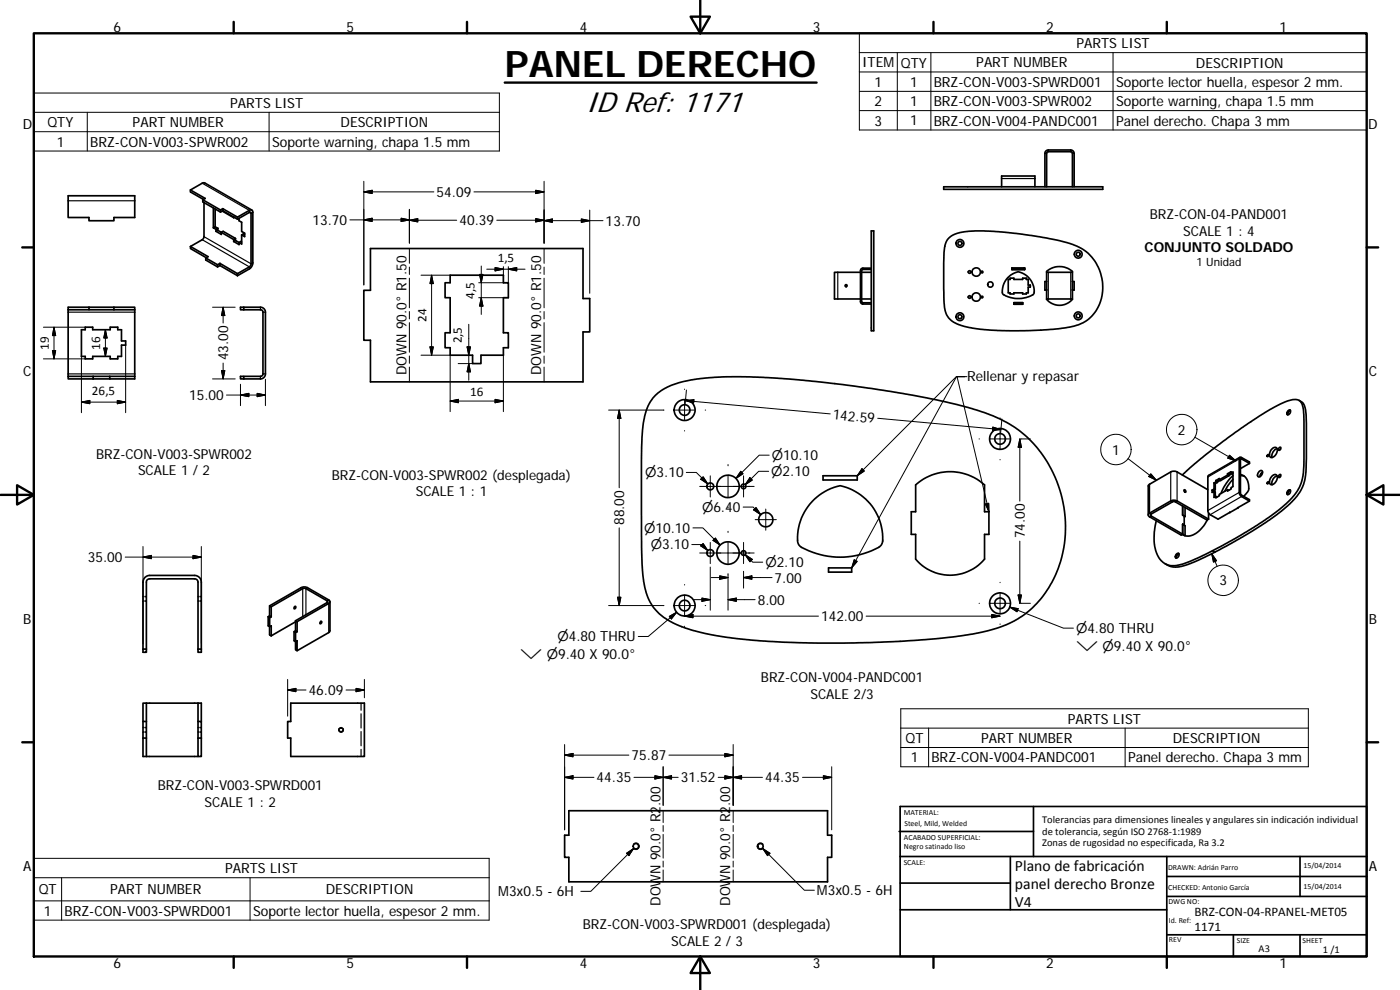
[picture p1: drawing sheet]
<svg xmlns="http://www.w3.org/2000/svg" width="420mm" height="297mm" viewBox="0 0 420 297" stroke-linecap="round" stroke-linejoin="round" font-family="sans-serif">
<g fill="none" stroke="#000" stroke-width=".51">
<path d="M20.5 58.7h19.9v6.6h-6.2v.9h-7.5v-.9h-6.2zM57.2 57l3.7-2.1h.5l14.2 8.1M57.2 57l4.4 2.5-.7 .4M57.2 57v.6l3.9 2.2M60.9 59.9v.7l5.3 3M60.9 59.9l5.3 3.1M283.2 56h47.8v.8h-47.8zM310.6 56v-3.2h-10v3.2M313.6 56v-10l.2-.6 .8-.4h6.7l.7 .2 .4 .8v10M321.8 56l-.1-10.3-.4-.2h-6.7l-.5 .5v10M57.2 74v.6l4.7 2.7M57.2 74l5.3 3-.7 .4"/>
<path d="M61.2 60.8v10.4l-.5 .7-3.5 2.1M61.8 77.4v.6l3.5 2.1M61.8 77.4l3.5 2M64 62.4v5.9M64 68.3l.8 .5M64.6 68.1l.8 .4M64.6 68.1l-.6 .2M64.6 62.7v5.4M64.8 69.4l1.6 .9v-.6l.6-.3 3.7 2.1M64.8 68.8v.6M65.3 79.4v.7M65.4 69.1l4.7 2.8"/>
<path d="M65.4 68.5v.6M65.4 68.5l-.6 .3M65.4 69.1l-.6 .3M66 79v.7M66 79.7l-.7 .4M66 79l-.7 .4M66 79.7l5.3 3M66 79l5.3 3.1M66.2 63v.6M66.7 63.3l3.4 2M66.9 62.6l4.4 2.6v.6M66.9 63.2l4.4 2.6"/>
<path d="M66.9 62.6v.6M66.9 63.2l-.7 .4M66.9 62.6l-.7 .4M70.1 72.5l1.6 .9v-.6l.6-.3 .2 .1M70.1 65.1v.2M70.1 71.9v.6M70.3 65.2l-.2 .1M70.7 71.5v.7M70.7 71.5l-.6 .4M70.7 72.2l-.6 .3M71.3 65.8l3.5-2.1 .5 .1v15.5l-.3 .7-3.7 2.1M71.3 65.2l3.5-2.1a.63 .63 0 0 1 .8-.1 .63 .63 0 0 1 .3 .7v15.1a2.27 2.27 0 0 1-1.1 1.9l-3.5 2"/>
<path d="M71.6 65.6l.1 .6 .8 .5v2.7l.9 .6v1l-.9-.5M72.5 70.5v2.7l-1.8-1M73.4 70.4l-.3-.2-.6 .3M111.2 74.6h63.8v15h2v10h-2v15h-63.8v-12.5h-2v-15h2zM261.5 69.3h.7v30h-.7zM284.8 71.4a12.7 12.7 0 0 1 7.5-2.1h3.1l5.9 .4 11.6 1.5a32.3 32.3 0 0 1 12.3 3.8 13.4 13.4 0 0 1 1.6 20.7 15.1 15.1 0 0 1-8.6 2.9l-5.8 .5-10.7 .1-7.3-.4-4.4-.7a7.2 7.2 0 0 1-6.4-5.1l-.4-6.3 .1-10.1a7.3 7.3 0 0 1 1.5-5.2zM20.5 92.9v20M20.5 92.9h6.2M24.4 98.9h1.2v-.7h2.2v.7h5.3v-.7h2.2v.7h1.2v3.4h1.2v1.2h-1.2v3.4h-1.2v.8h-2.2v-.8h-5.3v.8h-2.2v-.8h-1.2zM26.7 92.2v.7h7.5M34.2 92.2h6.2v.7M34.2 92.9h6.2"/>
<path d="M34.2 92.2v.7M34.2 92.2h-13.7v.7M40.4 92.9v20M71.3 82.1v.6M73.2 92.9h5l.5 .2 .2 .4v18.7l-.1 .3-.4 .4h-5.2M73.2 92.2v.7M73.2 92.9h-1v-.7h6a1.48 1.48 0 0 1 1.5 1.5v18.5a1.52 1.52 0 0 1-1.5 1.5h-5M135.1 82.6h16v2.2h1.5v4.5h-1.5v10.5h1.5v4.5h-1.5v2.3h-6.8v2.5h-2.5v-2.5h-6.7v-2.3h-1.5v-4.5h1.5v-10.5h-1.5v-4.5h1.5zM258.2 81.7h-7.8v8h7.8M258.6 89.7h2.9M258.6 81.7h2.9M261.5 80.5h-2.7l-.4 .2-.2 .5 .1 9.5 .5 .5h2.7"/>
<path d="M261.5 80.8h-2.5l-.4 .3v9.4l.4 .3h2.5M302.5 83.3l.4-.4a3.5 3.5 0 0 1 4.9-.4 5.7 5.7 0 0 1 2.4 5.7 8.2 8.2 0 0 1-9.3-.1 5.9 5.9 0 0 1 1.6-4.8zM302.6 83.8h.5v-.3h1.2v.3h2.6v-.3h1.1v.3h.6v1.7h.6v.6h-.6v1.8h-.6v.3h-1.1v-.3h-2.6v.3h-1.2v-.3h-.5zM303.7 80.8h.1M303.7 80.4h3.8v.5h-3.8zM303.7 80.5v.3h3.8M304.3 90.8h2.6v.5h-2.6zM304.3 91.2h2.6M304.3 90.8h2.6M306.9 90.8v.4M307.5 80.8h.1M307.5 80.5v.3"/>
<path d="M313.6 87h.5M314.1 84.5h-.5v2.5h.5M314.1 81.4a5.8 5.8 0 0 1 7.7 0v8.4a5.1 5.1 0 0 1-7.7 0zM314.1 89.7h7.7M321.8 81.7h-7.7M321.8 87h.6M321.8 84.5h.6v2.5h-.6M20.5 112.9v.8h7.4M20.5 112.9h19.9M27.9 112.9v.8M32.9 112.9v.8M40.4 112.9v.8h-12.5"/>
<path d="M72.2 112.9h1v.8h-1zM196.8 118.6a24 24 0 0 1 14-5.1l7.4-.4 10.9 .1 9.1 .6 12.3 1.3 10.8 1.4 12.5 2.1 9.5 1.9 9 2.3a35.2 35.2 0 0 1 21.2 14.5 35.9 35.9 0 0 1-1.2 42.4 29.8 29.8 0 0 1-18.6 10.2l-7.1 1.1-8.8 .9-9.9 .6-14.8 .5-13.1-.2-11.8-.5-9.8-1-7.4-1.4a28.4 28.4 0 0 1-13.5-6.1 18.5 18.5 0 0 1-4.7-12.6l-.3-7.6v-23.7a59.9 59.9 0 0 1 1-15.3l.2-.7a11.6 11.6 0 0 1 3.1-5.3zM372.1 137.2l-9.6 5.7 .1 10.9 .6 .6 2.4 1.4 3.5-2.1M375 139l-2.5-1.4-.2 .2v10.3l.3 .5 2.4 1.3v.4l-3.5 2.1M375 139l-2.7 1.6M375 139v-.4l-2.5-1.4-.5 .2v10.7l.5 .8 2.5 1.4M381.8 134.6a.86 .86 0 0 1 1.3-.3 .86 .86 0 0 1 .2 1.3 1.56 1.56 0 0 1-2.1 1.5 2.14 2.14 0 0 1 .6-2.5zM383.3 134.6a2.29 2.29 0 0 0-1.5 2.7M384 134.3l.1-.1a.47 .47 0 0 1 .3 .6 .47 .47 0 0 1-.6 .3l-.1-.4zM386.5 123.3l.1-.1a.41 .41 0 0 1 .6-.1 .41 .41 0 0 1 .1 .6 .63 .63 0 0 1-.4 .6 .63 .63 0 0 1-.7-.1zM387.1 123.1l-.7 1.3M387.3 123.1a1.02 1.02 0 0 0-.8 1.4"/>
<path d="M389.9 120.1l.7 .4a5.4 5.4 0 0 1 1.4 4.3l.1 11a26.6 26.6 0 0 1-1 9.8 22.5 22.5 0 0 1-7.5 8.5l-5 3.5-6.7 4.1-5.9 3.3-7.7 3.7a10 10 0 0 1-7.6 1l-1-.6M244.4 149.8a16.4 16.4 0 0 1 7.7-4.1 15.9 15.9 0 0 1 12.6 17.5l-.2 .3a17.9 17.9 0 0 1-8.8 3.4 23.3 23.3 0 0 1-15.7-3.1l-.3-.3a11.1 11.1 0 0 1 .8-8.1l1.4-2.6zM247 142.7h10.3v1.3h-10.3zM274.8 145.5a15.5 15.5 0 0 1 20.7 0v8h1.3v6.8h-1.3v7.5a13.5 13.5 0 0 1-20.7 0v-7.5h-1.3v-6.8h1.3zM354.8 142.5l6.6-5.7 9.2-6.9 8.9-6 6-3.2a4.5 4.5 0 0 1 4.8-.2 9.9 9.9 0 0 1 1 5.9v12.7a14.8 14.8 0 0 1-6.5 13.1l-5.7 4.2-6.8 4.3-6.2 3.4-7.4 3.6a13.2 13.2 0 0 1-7.8 1.9 6.4 6.4 0 0 1-4.4-6.1l-.1-3.9 .6-3.4M354.9 151.8v2.8M354.9 154.6l.5 .2v2.7M354.9 157.3l.8 .4v3M354.9 154.6l.8 .4M355.3 157.5l-.4-.2v3.1M355.4 147h.1a.34 .34 0 0 1 .4 .3 .34 .34 0 0 1-.3 .3zM355.7 152.2v2.8"/>
<path d="M355.7 155l-.3 .1M362.3 156a7.5 7.5 0 0 1-6 4.8l-1.4-.4M362.5 146.9l-9.2-5.3a2.06 2.06 0 0 0-1.9 0l-6.8 4.1v8.8M362.7 155.8l-.4 .2M362.7 153.9v1.9M362.7 155.8l-10.1-5.7-1.2 .2-6.4 3.7a.58 .58 0 0 0-.4 .5 .58 .58 0 0 0 .4 .6l9.5 5.4 .4-.2-9.6-5.7 .2-.4 6.8-3.7 10 5.5M363.8 147.1v.6l.6-.3M363.8 147.1l.3 .2M364.1 147.3v.3M364.4 146.7l-.6 .4M364.4 147.4v1.8l.5-.3 .3 .2M364.4 144.9v1.8"/>
<path d="M364.4 146.7l.3 .2M364.4 147.4l.3 .2v1.4M364.4 144.9l.3 .2M364.7 146.9l-.6 .4M364.7 145.1v1.8M364.9 144.2l.3 .2M364.9 144.2v.4M364.9 144.6l-.5 .3M364.9 144.6l.3 .2M365.2 144.4v.4M365.2 144.8l-.5 .3M366 144v-.4l-1.1 .6"/>
<path d="M366 144l-.8 .4M366.2 144.1l-.6 .4-.3-.2M368.4 142.1v.4M368.4 142.5l.4 .2M368.4 142.1l.4 .2M368.4 142.5l-2.4 1.5M368.8 147.1l-.4-.2-2.4 1.4v.4l-1.1 .7v-.5M368.8 142.7l-2.5 1.5-.3-.2M368.8 142.3v.4M369.1 153.7v.1M369.5 141.9v-.4l-1.1 .6M369.5 141.9l.5-.3v4.4l-.5 .3v.4l-1.1 .6v-.4"/>
<path d="M369.5 141.9l-.7 .4M369.5 141.9l.5 .1M369.8 142.1l-1 .6M370 143.8l-1.5 1.9-.9 1.7M370 142.7a14.2 14.2 0 0 0-3.6 5.4M371.5 152.4l-2.5 1.4M371.5 152.3v.1M372.3 142.7l1.2 .2M372.3 142.3a3.8 3.8 0 0 1 .9 6.6M377.9 141.5a.61 .61 0 0 1 .9-.2 .61 .61 0 0 1 0 .9 .76 .76 0 0 1-.5 .8 .76 .76 0 0 1-.9-.3zM378.9 141.6l-.6 .6-.2 .8M380.4 144.7l.2-.2a.29 .29 0 0 1 .1 .4 .29 .29 0 0 1-.4 .1z"/>
<path d="M381.8 142.8a.87 .87 0 0 1 1.3-.3 .87 .87 0 0 1 .2 1.3 1.53 1.53 0 0 1-2.1 1.4 2.11 2.11 0 0 1 .6-2.4zM383.3 142.8a2.3 2.3 0 0 0-1.5 2.6M383.8 142.6l.3-.2a.4 .4 0 0 1 .2 .6 .4 .4 0 0 1-.6 0zM386.5 147.2a.48 .48 0 0 1 .8-.1 .48 .48 0 0 1-.1 .7 .49 .49 0 0 1-.4 .6 .49 .49 0 0 1-.6-.4zM387.1 147l-.7 1.3M387.3 147a1.01 1.01 0 0 0-.8 1.4M248.7 170.4h6.9v1.3h-6.9zM353 166.3a.49 .49 0 0 1 .8-.2 .49 .49 0 0 1-.1 .8 .52 .52 0 0 1-.4 .5 .52 .52 0 0 1-.6-.4zM353.7 166.1l-.8 1.3M353.8 166.1a1.02 1.02 0 0 0-.8 1.3M354.9 160.4l.6 .3M42.9 194.8h1"/>
<path d="M43.9 194.8v.9h-1v-21a2.04 2.04 0 0 1 2-2h13.5a2.04 2.04 0 0 1 2 2v21h-1v-.9M43.9 194.8v-20.1l.2-.7 .8-.3h13.5l.6 .2 .4 .8v20.1M59.4 194.8h1M80.5 185l.4 .3M80.5 185v2.8l.4 .2M80.9 188v2.5l.5 .3M80.9 184.8l.5 .3M80.9 184.8l-.4 .2M80.9 181.8l10.2-5.7 1.2 .2 6.3 3.7a.56 .56 0 0 1 .4 .5 .56 .56 0 0 1-.4 .6l-9.4 5.4M80.9 185.3v2.7M80.9 188l.5-.2v3M81.4 182.1l-.5-.3v3"/>
<path d="M81.4 182.1v3M81.4 185.1l-.5 .2M81.4 182.1l9.8-5.6 .6 .1 6.5 3.7v.4l-9.6 5.5M88.3 189.5v2.7l.4 .3M88.4 182.1l.2-.2a.33 .33 0 0 1 .1 .5 .33 .33 0 0 1-.5 .1zM88.7 189.3l-.4 .2 .4 .3v2.7M88.7 192.5l.5-.3v3l-.5-.2zM88.7 189.3l.5 .2M88.7 186.2l.5 .3M88.7 186.2v3.1M88.7 186.6l-7.3 4.2M89.2 189.5l-.5 .3"/>
<path d="M89.2 186.5v3M96.3 186.5l.1-.1a.32 .32 0 0 1 .1 .5 .32 .32 0 0 1-.5 0zM99 180.5l-.1 9-9.7 5.7M42.9 216.5v10.5h1M42.9 216.5h1M43.9 211h15.5M43.9 211h-1v5.5M43.9 211v16M59.4 211v10.4M59.4 211h1v5.5M59.4 216.5h1v4.9M87.3 211h22.1v16h-22.1v-5.6h-1v-4.9h1z"/>
<path d="M42.9 221.4h1M43.9 227h15.5M59.4 221.4v5.6h1v-5.6M59.4 221.4h1M170.7 243.2h77.7v7.4h1.2v6.6h-1.2v7.4h-77.7v-7.4h-1.3v-6.6h1.3zM269.8 249.5h40.4M270.1 257h140.1M270.1 242h140.1v45h-140.1zM303.2 257v16M310.2 242v15M350.2 257v30M390.2 257v12"/>
<path d="M270.1 273h80.1M270.1 265h33.1M350.2 269h60M350.2 263h60M350.2 280.5h60M370.2 280.5v6.5M390.2 280.5v6.5"/>
<circle cx="288.1" cy="73" r="1.17"/>
<circle cx="288.1" cy="73" r=".6"/>
<circle cx="323.6" cy="76.3" r="1.17"/>
<circle cx="323.6" cy="76.3" r=".59"/>
<circle cx="253.9" cy="85.7" r=".3"/>
<circle cx="288.1" cy="95" r="1.17"/>
<circle cx="288.1" cy="95" r=".6"/>
<circle cx="291" cy="81.6" r=".39"/>
<circle cx="291" cy="89.1" r=".39"/>
<circle cx="293" cy="89.1" r="1.27"/>
<circle cx="293" cy="81.6" r="1.27"/>
<circle cx="294.7" cy="89.1" r=".26"/>
<circle cx="294.7" cy="81.6" r=".27"/>
<circle cx="297.2" cy="85.4" r=".81"/>
<circle cx="323.6" cy="94.8" r="1.17"/>
<circle cx="323.6" cy="94.8" r=".6"/>
<circle cx="205.5" cy="123" r="3.1"/>
<circle cx="205.5" cy="123" r="1.58"/>
<circle cx="300.1" cy="131.7" r="1.6"/>
<circle cx="300.1" cy="131.7" r="3.1"/>
<circle cx="380.5" cy="136.6" r=".28"/>
<circle cx="213.2" cy="145.9" r="1.03"/>
<circle cx="218.5" cy="145.9" r="3.4"/>
<circle cx="223.2" cy="145.9" r=".7"/>
<circle cx="229.8" cy="155.9" r="2.14"/>
<circle cx="213.2" cy="165.9" r="1.03"/>
<circle cx="218.5" cy="165.9" r="3.4"/>
<circle cx="223.2" cy="165.9" r=".7"/>
<circle cx="205.4" cy="181.7" r="3.1"/>
<circle cx="205.5" cy="181.7" r="1.59"/>
<circle cx="300.1" cy="181" r="1.6"/>
<circle cx="300.1" cy="181" r="3.1"/>
<circle cx="102.3" cy="219" r=".61"/>
<circle cx="190.8" cy="253.9" r=".82"/>
<circle cx="228.2" cy="253.9" r=".81"/>
</g>
<g fill="none" stroke="#000" stroke-width=".36">
<path d="M60.7 55l14.1 8.1v.6l.5 .3 .6-.3M300.6 53.6h10M313.6 46h.5M314.6 45v.5M321.3 45v.5M321.8 46h.6M20.5 60.2h19.9M60.7 71.9l14.1 8.2v.6M61.2 71l14.1 8.1 .6-.3M20.5 93.7h19.9M78.2 92.2v.7M78.9 93.7h.8"/>
<path d="M251.4 81.7v8M258.2 81.2h.4M258.2 90.5h.4M259 80.5v.3M259 90.8v.4M314.6 81.7v8M321.3 81.7v8M20.5 112.2h19.9M78.2 112.9v.8M78.9 112.2h.8M372.6 137.3v.4l-.3 .2-.4-.2-9.4 5.4M345 145.3v8.7l.5 .2v.6l-.5 .3"/>
<path d="M351.4 141.6v8.7l.4 .3M353.3 141.6v8.7l-.5 .3M372.3 148l-.4-.3-9.4 5.5M372.6 148.6v.4l-9.4 5.4M42.9 179.1h.3M43.6 179.1h.3M59.4 179.1h.3M60.1 179.1h.3M90.4 176.3l.5 .3v8.4M92.3 176.3l-.5 .3v7.9M363.9 165.2l.7 .5M42.9 180.3h.3"/>
<path d="M43.6 180.3h.3M59.4 180.3h.3M60.1 180.3h.3M98.6 180l-.4 .3v.5l.4 .3v8.7M42.9 219.6h.3M42.9 218.4h.3M43.6 219.6h.3M43.6 218.4h.3M59.4 219.6h.3M59.4 218.4h.3M60.1 219.6h.3M60.1 218.4h.3"/>
<path d="M108.4 211v2.1M108.4 214.2v4.2M108.4 219.5v4.3M108.4 224.8v2.2"/>
</g>
<g fill="none" stroke="#000" stroke-width=".3">
<path d="M257.9 10h152.3v29h-152.3zM257.9 15.8h152.3M269.3 15.8v23.2M279.4 15.8v23.2M334 15.8v23.2M10.1 27.9h139.8v17.4h-139.8zM10.1 33.7h139.8M10.1 39.5h139.8M26.2 33.7v11.6M80.8 33.7v11.6M257.9 21.6h152.3M257.9 27.4h152.3"/>
<path d="M257.9 33.2h152.3M109.2 57.6l2.5-.5v1zM109.2 57.6h21M109.2 54.4v31.1M142.2 57.6h21.1M160.8 57.1l2.5 .5-2.5 .5zM163.3 54.4v18.6M105 66h17.9M109.2 66l2.5-.5v1zM120.4 65.5l2.5 .5-2.5 .5zM122.9 62.8v10.2M122.9 66.1l2.5-.5v1z"/>
<path d="M122.9 74.6v4.4M137.1 66.1h-14.2M144.4 79.8v14.5M149.1 66.1h14.2M160.8 65.6l2.5 .5-2.5 .5zM163.3 66.2l2.5-.5v1zM163.3 74.6v4.4M174.5 65.7l2.5 .5-2.5 .5zM177 63v25M181 66.2h-17.7M13 98.2h12.6M16.2 98.2l.5 2.5h-1z"/>
<path d="M16.2 98.2v9.5M31.6 98.9v8M31.6 98.9l.5 2.5h-1zM63.8 92.2h6.8M67 92.2v4.7M67 92.2l.5 2.5h-1zM122.9 80.1v2.3M122.9 83.5v8.9M122.9 93.5v2.2M122.9 96.8v8.9M126.4 82.6h8.7M129.5 82.6v24"/>
<path d="M129.5 82.6l.5 2.5h-1zM140.7 97.3v16.8M143.7 89.3h8.9M143.9 82.3h1l-.5 2.5zM144.4 89.3l.5 2.5h-1zM146.1 80.8h11.5M148.6 80.3l2.5 .5-2.5 .5zM151.1 80v4.8M152.6 80.8l2.5-.5v1zM152.6 80v4.8h-8.9M163.3 80.1v2.3M163.3 83.5v8.9"/>
<path d="M163.3 93.5v2.2M163.3 96.8v8.9M13 107.7h12.6M15.7 105.2h1l-.5 2.5zM24.4 106.9v16.9M31.1 104.4h1l-.5 2.5zM37.7 103.5v20.3M63.8 113.7h6.8M66.5 111.2h1l-.5 2.5zM67 108.9v4.8M68 118.5h11.7M72.2 118.5l2.5-.5v1z"/>
<path d="M72.2 115.3v6.4M77.2 118l2.5 .5-2.5 .5zM79.7 113.8v7.9M122.9 106.8v2.2M122.9 110.1v4.5M126.4 106.6h8.7v16.9M129 104.1h1l-.5 2.5zM137.5 109.1h4.3M140.2 104.1h1l-.5 2.5zM140.7 109.1l.5 2.5h-1zM148.6 119.8l2.5 .5-2.5 .5zM151.1 106.6v16.9"/>
<path d="M163.3 106.8v2.2M163.3 110.1v4.5M205.5 116.7v.2M205.5 119.9v6.3M206 117l-.4 4.4M290.2 113h-3l9.6 40.5M24.4 120.6l2.6-.5v1zM24.4 120.6h13.3M35.2 120.1l2.5 .6-2.5 .4zM135.1 120.3l2.5-.5v1zM135.1 120.3h16M182.7 123h16.6"/>
<path d="M185.8 123v23.3M185.8 123l.5 2.5h-1zM202.3 123h6.3M205.5 129.2v.1M205.7 120.2l2.5-.3v1zM205.7 120.2l43.5 4M211.6 123h.2M218.5 139.4v.4M230.9 136.6h-3.1l-6.9 7M263.4 125.5l37 3.4M293.8 131.7h.2M297 131.7h6.3"/>
<path d="M297.9 128.1l2.5 .8-2.5 .2zM300.1 125.4v.1M300.1 128.5v6.4M300.1 137.9v.1M300.7 125.7l-.4 4.4M306.1 131.7v18.7M306.1 131.7l.4 2.5h-.9zM306.3 131.7h2.9M338.5 137.6l8.5 6.5M358.6 131.2l12.3 7.1M369 136.6l1.9 1.7-2.4-.8zM185.8 158.4v23.3"/>
<path d="M206 141.8h3l3.4 3.4M208 158.4h2.9l5.2 5.1M210 145.9h16.3M211 143.1l1.4 2.1-2.1-1.4zM213.2 142.8v6.3M218.5 142.8v6.3M218.5 152.1v.4M218.5 159.4v.4M222.3 141.4l.7 .7-2.1 1.5zM223 152.1h3l2.3 2.3M223.1 142.8v6.3M225.1 143.3l.7 .7-2.2 1.4z"/>
<path d="M226.2 153l.7-.7 1.4 2.1zM226.6 155.9h6.4M229.8 152.7v6.4M230.7 141.4h-3l-4.1 4M257.3 142.7l29.7-29.7h2.5h-2.4l-31.5 57.4M258.7 140.6l.7 .7-2.1 1.4zM295.7 151.2l1-.2 .1 2.5zM345.4 142.2l1.6 1.9-2.2-1.1zM37.6 167.2h22.8M42.9 167.2l2.5-.6v1zM42.9 164v29.2M42.9 178.9h.3"/>
<path d="M43.6 178.9h.3M57.9 166.6l2.5 .6-2.5 .4zM59.4 178.9h.3M60.1 178.9h.3M60.4 164v29.2M185.3 179.2h1l-.5 2.5zM205.5 175.4v.1M205.5 178.5v6.4h40.1M207.6 163.4h3l1.8 1.8M208.1 179.9h5.1M210.3 163.8l.7-.7 1.4 2.1zM210.7 179.5l2.5 .4-2.5 .5z"/>
<path d="M213.2 162.8v6.3M213.2 170.1v13M213.5 173.3h5M214 162.1l.7-.7 1.4 2.1zM216 172.8l2.5 .5-2.5 .5zM218.5 179.9l2.5-.4v.9zM218.5 162.8v6.3M218.5 172.1v11M218.5 179.9h8.1M223.1 171.4v5.1M223.1 173.3l2.5-.5v1zM223.1 173.3h8.6"/>
<path d="M223.1 162.8v6.3M223.6 166.4l2.2 1.4-.7 .8zM223.6 166.4l2.3 2.3h3M226.3 165.9h-16.3M256.4 168l.8 .4-1.6 2zM300.1 174.7v.1M300.1 177.8v6.4M305.6 178.5h.9l-.4 2.5zM306.1 162.4v18.6M363.7 166.1l1.6 3.8M363.7 166.1l1.4 2.1-.9 .5zM42.9 180.4h.3"/>
<path d="M43.6 180.4h.3M59.4 180.4h.3M60.1 180.4h.3M182.7 181.7h16.6M200.9 185l2.2-1.3-1.6 2zM202.3 181.7h6.3M203.1 183.7l-8.5 7.3h-3.1M205.5 187.9v.1M205.5 184.9l2.5-.5v1zM211.6 181.7h.2M259.9 184.9h40.2M293.8 181h.2"/>
<path d="M297 181h6.3M297.6 184.4l2.5 .5-2.5 .5zM300.1 187.2v.1M303.1 182.2l2.5 .4-.4 1zM303.1 182.2l16 6.3h3M306.3 181h2.9M42.9 218.2h.3M42.9 219.7h.3M43.6 218.2h.3M43.6 219.7h.3M59.4 219.7h.3M59.4 218.2h.3"/>
<path d="M60.1 219.7h.3M60.1 218.2h.3M86.3 207l2.5-.5v1zM86.3 207h5.5M86.3 203.9v11M103 218.6a.75 .75 0 0 1-.6 1.1 .75 .75 0 0 1-.7-1.1M103.9 207h5.5M106.9 206.5l2.5 .5-2.5 .5zM109.4 203.9v5.5M270.3 212.7h122.4v17.4h-122.4zM270.3 218.5h122.4M278.7 218.5v11.6"/>
<path d="M337.7 218.5v11.6M169.4 223.4v25.6M169.4 233.2l2.6-.5v1zM169.4 226.6l2.6-.5v1zM169.4 233.2h8.9M169.4 226.6h19.3M190.3 233.2h13.2M196.5 232.7l2.5 .5-2.5 .5zM199 230.1v11.5M199 233.2l2.5-.5v1zM200.8 226.6h19.2M215.5 233.2h13.3"/>
<path d="M217.5 226.1l2.5 .5-2.5 .5zM217.5 232.7l2.5 .5-2.5 .5zM220 223.4v18.2M220 233.2l2.6-.5v1zM240.8 233.2h8.8M247.1 232.7l2.5 .5-2.5 .5zM249.6 230.1v18.9M270.3 224.3h122.4M10.1 257.5h136.7v18.6h-136.7zM188 256l2.1-1.4-1.4 2.1zM190.1 253.3a.99 .99 0 0 1 1.4-.1 .99 .99 0 0 1 0 1.4 .99 .99 0 0 1-1.4-.1M190.1 254.6l-12.8 12.8h-3"/>
<path d="M199 243.2v3.6M199 247.7v1.8M199 250.4v7.1M199 258.4v1.7M220 243.2v3.6M220 247.7v1.8M220 250.4v7.1M220 258.4v1.7M228.9 254.6l2.2 1.4-.8 .7zM228.9 254.6l12.5 12.5h3M229 253.3a1 1 0 0 0-1.5-.1 1 1 0 0 0 0 1.5 1 1 0 0 0 1.5-.2M10.1 263.4h136.7"/>
<path d="M10.1 270.3h136.7M18.5 263.4v12.7M75 263.4v12.7M199 261v3.6M220 261v3.6"/>
<circle cx="334.9" cy="134.9" r="4.6"/>
<circle cx="354.7" cy="128.9" r="4.6"/>
<circle cx="367.1" cy="174.1" r="4.6"/>
</g>
<g fill="none" stroke="#000" stroke-width=".71">
<path d="M10.1 10h400.1v277h-400.1zM70.1 6.6v3.4M140.2 6.6v3.4M207.3 5h5.8l-2.9 5zM210.2 0v10M280.2 6.6v3.4M350.2 6.6v3.4M151.5 24.8h93.6M6.7 74.2h3.4M410.2 74.2h3.4M.2 148.5h9.9M5.1 145.6l5 2.9-5 2.9z"/>
<path d="M410.2 148.5l5-2.9v5.8zM410.2 148.5h9.9M6.7 222.7h3.4M410.2 222.7h3.4M70.1 287v3.4M140.2 287v3.4M210.2 287l2.9 5h-5.8zM210.2 287v10M280.2 287v3.4M350.2 287v3.4"/>
</g>
<g fill="#000" stroke="#000" stroke-width=".3">
<path d="M109.2 57.6l2.5-.5v1zM160.8 57.1l2.5 .5-2.5 .5zM109.2 66l2.5-.5v1zM120.4 65.5l2.5 .5-2.5 .5zM122.9 66.1l2.5-.5v1zM160.8 65.6l2.5 .5-2.5 .5zM163.3 66.2l2.5-.5v1zM174.5 65.7l2.5 .5-2.5 .5zM67 92.2l.5 2.5h-1zM129.5 82.6l.5 2.5h-1zM143.9 82.3h1l-.5 2.5zM144.4 89.3l.5 2.5h-1z"/>
<path d="M148.6 80.3l2.5 .5-2.5 .5zM152.6 80.8l2.5-.5v1zM15.7 105.2h1l-.5 2.5zM16.2 98.2l.5 2.5h-1zM31.1 104.4h1l-.5 2.5zM31.6 98.9l.5 2.5h-1zM66.5 111.2h1l-.5 2.5zM72.2 118.5l2.5-.5v1zM77.2 118l2.5 .5-2.5 .5zM129 104.1h1l-.5 2.5zM135.1 120.3l2.5-.5v1zM140.2 104.1h1l-.5 2.5z"/>
<path d="M140.7 109.1l.5 2.5h-1zM205.7 120.2l2.5-.3v1zM24.4 120.6l2.6-.5v1zM35.2 120.1l2.5 .6-2.5 .4zM148.6 119.8l2.5 .5-2.5 .5zM185.8 123l.5 2.5h-1zM297.9 128.1l2.5 .8-2.5 .2zM306.1 131.7l.4 2.5h-.9zM369 136.6l1.9 1.7-2.4-.8zM211 143.1l1.4 2.1-2.1-1.4zM222.3 141.4l.7 .7-2.1 1.5zM225.1 143.3l.7 .7-2.2 1.4z"/>
<path d="M226.2 153l.7-.7 1.4 2.1zM258.7 140.6l.7 .7-2.1 1.4zM295.7 151.2l1-.2 .1 2.5zM345.4 142.2l1.6 1.9-2.2-1.1zM42.9 167.2l2.5-.6v1zM57.9 166.6l2.5 .6-2.5 .4zM185.3 179.2h1l-.5 2.5zM210.3 163.8l.7-.7 1.4 2.1zM214 162.1l.7-.7 1.4 2.1zM216 172.8l2.5 .5-2.5 .5zM218.5 179.9l2.5-.4v.9zM223.1 173.3l2.5-.5v1z"/>
<path d="M223.6 166.4l2.2 1.4-.7 .8zM256.4 168l.8 .4-1.6 2zM305.6 178.5h.9l-.4 2.5zM363.7 166.1l1.4 2.1-.9 .5zM200.9 185l2.2-1.3-1.6 2zM205.5 184.9l2.5-.5v1zM210.7 179.5l2.5 .4-2.5 .5zM297.6 184.4l2.5 .5-2.5 .5zM303.1 182.2l2.5 .4-.4 1zM86.3 207l2.5-.5v1zM106.9 206.5l2.5 .5-2.5 .5zM169.4 233.2l2.6-.5v1z"/>
<path d="M169.4 226.6l2.6-.5v1zM196.5 232.7l2.5 .5-2.5 .5zM199 233.2l2.5-.5v1zM217.5 226.1l2.5 .5-2.5 .5zM217.5 232.7l2.5 .5-2.5 .5zM220 233.2l2.6-.5v1zM247.1 232.7l2.5 .5-2.5 .5zM188 256l2.1-1.4-1.4 2.1zM228.9 254.6l2.2 1.4-.8 .7z"/>
</g>
<text font-size="11" x="151.5" y="23">PANEL DERECHO</text>
<text font-size="8.7" x="175.9" y="33.7">ID Ref: 1171</text>
<g font-size="4.7">
<text x="304.6" y="261.2">Plano de fabricación</text>
<text x="304.6" y="266.6">panel derecho Bronze</text>
<text x="304.6" y="272">V4</text>
</g>
<g font-size="4.2">
<text x="34" y="9.6">6</text>
<text x="104" y="9.6">5</text>
<text x="174" y="9.6">4</text>
<text x="244" y="9.6">3</text>
<text x="314" y="9.6">2</text>
<text x="384" y="9.6">1</text>
<text x="323" y="14.5">PARTS LIST</text>
<text x="258.8" y="20.2">ITEM</text>
<text x="270.4" y="20.3">QTY</text>
<text x="293" y="20.2">PART NUMBER</text>
<text x="358.9" y="20.3">DESCRIPTION</text>
<text x="262.5" y="26">1</text>
<text x="273.2" y="26">1</text>
<text x="280.2" y="26.1">BRZ-CON-V003-SPWRD001</text>
<text x="334.9" y="26.1">Soporte lector huella, espesor 2 mm.</text>
<text x="69.1" y="32.4">PARTS LIST</text>
<text x="262.5" y="31.9">2</text>
<text x="273.2" y="31.9">1</text>
<text x="280.2" y="31.9">BRZ-CON-V003-SPWR002</text>
<text x="334.9" y="31.9">Soporte warning, chapa 1.5 mm</text>
<text x="6.8" y="38.7">D</text>
<text x="14.3" y="38.2">QTY</text>
<text x="39.8" y="38.1">PART NUMBER</text>
<text x="102.2" y="38.2">DESCRIPTION</text>
<text x="262.5" y="37.7">3</text>
<text x="273.2" y="37.6">1</text>
<text x="280.2" y="37.7">BRZ-CON-V004-PANDC001</text>
<text x="334.9" y="37.7">Panel derecho. Chapa 3 mm</text>
<text x="410.6" y="38.7">D</text>
<text x="17" y="44">1</text>
<text x="27.1" y="44">BRZ-CON-V003-SPWR002</text>
<text x="81.7" y="44">Soporte warning, chapa 1.5 mm</text>
<text x="131" y="59.1">54.09</text>
<text x="93.8" y="67.5">13.70</text>
<text x="137.9" y="67.6">40.39</text>
<text x="181.8" y="67.7">13.70</text>
<text x="7" y="112.9">C</text>
<text x="68.5" y="108.1" transform="rotate(-90 68.5 108.1)">43.00</text>
<text x="122" y="112.5" transform="rotate(-90 122 112.5)">DOWN 90.0° R1.50</text>
<text x="162.4" y="112.5" transform="rotate(-90 162.4 112.5)">DOWN 90.0° R1.50</text>
<text x="410.8" y="112.9">C</text>
<text x="290.3" y="114.2">Rellenar y repasar</text>
<text x="56.8" y="120.1">15.00</text>
<text x="249.8" y="125.8" transform="rotate(5 249.8 125.8)">142.59</text>
<text x="353.5" y="130.5">2</text>
<text x="333.7" y="136.4">1</text>
<text x="187.4" y="157.5" transform="rotate(-90 187.4 157.5)">88.00</text>
<text x="307.6" y="161.6" transform="rotate(-90 307.6 161.6)">74.00</text>
<text x="26.4" y="168.7">35.00</text>
<text x="232.5" y="174.8">7.00</text>
<text x="365.9" y="175.7">3</text>
<text x="227.4" y="181.4">8.00</text>
<text x="7" y="187.1">B</text>
<text x="246.4" y="186.4">142.00</text>
<text x="410.8" y="187.1">B</text>
<text x="92.6" y="208.6">46.09</text>
<text x="320.5" y="217.1">PARTS LIST</text>
<text x="271.8" y="222.9">QT</text>
<text x="294.5" y="222.9">PART NUMBER</text>
<text x="352" y="222.9">DESCRIPTION</text>
<text x="189.6" y="228">75.87</text>
<text x="273.4" y="228.7">1</text>
<text x="279.5" y="228.7">BRZ-CON-V004-PANDC001</text>
<text x="338.5" y="228.7">Panel derecho. Chapa 3 mm</text>
<text x="179.1" y="234.8">44.35</text>
<text x="204.3" y="234.8">31.52</text>
<text x="229.6" y="234.8">44.35</text>
<text x="7" y="261.3">A</text>
<text x="67.5" y="262">PARTS LIST</text>
<text x="410.8" y="261.3">A</text>
<text x="11.6" y="268.4">QT</text>
<text x="33.1" y="268.3">PART NUMBER</text>
<text x="97.8" y="268.4">DESCRIPTION</text>
<text x="149.5" y="268.9">M3x0.5 - 6H</text>
<text x="245.2" y="268.6">M3x0.5 - 6H</text>
<text x="13.2" y="274.7">1</text>
<text x="19.4" y="274.7">BRZ-CON-V003-SPWRD001</text>
<text x="75.9" y="274.8">Soporte lector huella, espesor 2 mm.</text>
<text x="198.2" y="271.8" transform="rotate(-90 198.2 271.8)">DOWN 90.0° R2.00</text>
<text x="219.2" y="271.8" transform="rotate(-90 219.2 271.8)">DOWN 90.0° R2.00</text>
<text x="34" y="290.4">6</text>
<text x="104" y="290.4">5</text>
<text x="174" y="290.4">4</text>
<text x="244" y="290.4">3</text>
<text x="314" y="290.4">2</text>
<text x="384" y="290.4">1</text>
</g>
<g font-size="4.1">
<text x="345.1" y="65.8">BRZ-CON-04-PAND001</text>
<text x="355.1" y="70.7">SCALE 1 : 4</text>
<text x="343.5" y="75.6">CONJUNTO SOLDADO</text>
<text x="28.8" y="137.7">BRZ-CON-V003-SPWR002</text>
<text x="41.4" y="142.7">SCALE 1 / 2</text>
<text x="99.6" y="144">BRZ-CON-V003-SPWR002 (desplegada)</text>
<text x="124.8" y="148.9">SCALE 1 : 1</text>
<text x="228.4" y="204.6">BRZ-CON-V004-PANDC001</text>
<text x="243.2" y="209.6">SCALE 2/3</text>
<text x="47.3" y="237.2">BRZ-CON-V003-SPWRD001</text>
<text x="61.4" y="242.1">SCALE 1 : 2</text>
<text x="174.9" y="278.8">BRZ-CON-V003-SPWRD001 (desplegada)</text>
<text x="201.4" y="283.7">SCALE 2 / 3</text>
</g>
<g font-size="4">
<text x="193.6" y="143.2">⌀3.10</text>
<text x="231.5" y="142.9">⌀2.10</text>
<text x="231.6" y="138">⌀10.10</text>
<text x="210.7" y="153.6">⌀6.40</text>
<text x="193.3" y="159.8">⌀10.10</text>
<text x="195.3" y="164.8">⌀3.10</text>
<text x="229.7" y="170.1">⌀2.10</text>
<text x="322.9" y="190">⌀4.80 THRU</text>
<text x="156.1" y="197.8">⌵ ⌀9.40 X 90.0°</text>
<text x="167.3" y="192.5">⌀4.80 THRU</text>
<text x="322.9" y="195.3">⌵ ⌀9.40 X 90.0°</text>
</g>
<g font-size="3.9">
<text x="149.4" y="78.7">1,5</text>
<text x="142.4" y="89.6" transform="rotate(-90 142.4 89.6)">4,5</text>
<text x="128" y="96.6" transform="rotate(-90 128 96.6)">24</text>
<text x="14.7" y="104.9" transform="rotate(-90 14.7 104.9)">19</text>
<text x="30.1" y="104.9" transform="rotate(-90 30.1 104.9)">16</text>
<text x="138.6" y="103" transform="rotate(-90 138.6 103)">2,5</text>
<text x="27.6" y="118.6">26,5</text>
<text x="141.1" y="118.8">16</text>
<text x="358.5" y="274.9">BRZ‐CON‐04‐RPANEL‐MET05</text>
<text x="358.5" y="279.4">1171</text>
</g>
<text font-size="3.4" x="359.1" y="79.9">1 Unidad</text>
<g font-size="3.1">
<text x="312.8" y="246.8">Tolerancias para dimensiones lineales y angulares sin indicación individual</text>
<text x="312.8" y="250.4">de tolerancia, según ISO 2768‐1:1989</text>
<text x="312.8" y="254">Zonas de rugosidad no especificada, Ra 3.2</text>
<text x="377.7" y="285.6">A3</text>
<text x="397" y="285.9">1 /1</text>
</g>
<g font-size="2.4">
<text x="271.2" y="244.4">MATERIAL:</text>
<text x="271.3" y="251.9">ACABADO SUPERFICIAL:</text>
<text x="271.4" y="247.9">Steel, Mild, Welded</text>
<text x="271.3" y="254.6">Negro satinado liso</text>
<text x="271.2" y="259.7">SCALE:</text>
<text x="350.6" y="260.9">DRAWN: Adrián Parro</text>
<text x="391.2" y="260.6">15/04/2014</text>
<text x="350.6" y="267">CHECKED: Antonio García</text>
<text x="391.2" y="266.6">15/04/2014</text>
<text x="350.7" y="271.4">DWG NO:</text>
<text x="350.8" y="276.8">Id. Ref:</text>
<text x="350.8" y="282.8">REV</text>
<text x="371.2" y="282.9">SIZE</text>
<text x="390.9" y="282.9">SHEET</text>
</g>
</svg>
